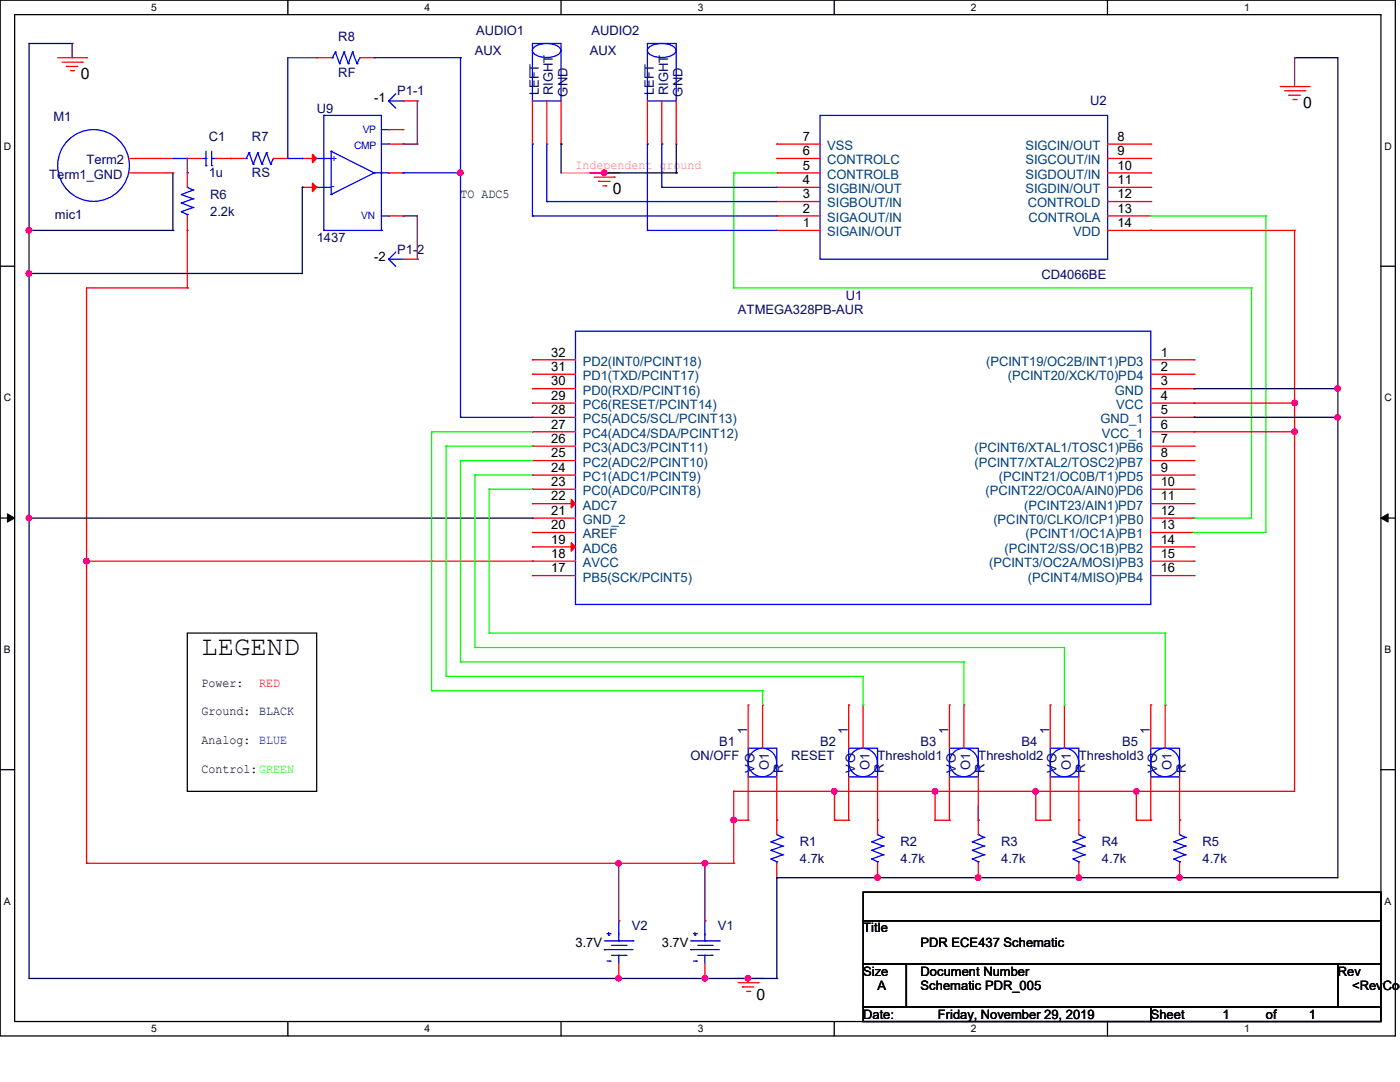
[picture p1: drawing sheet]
<svg xmlns="http://www.w3.org/2000/svg" width="279mm" height="216mm" viewBox="0 0 279 216" stroke-linecap="round" stroke-linejoin="round" font-family="sans-serif">
<path d="M0 0h278.5v206.7h-278.5zM2.9 2.9h272.7v200.9h-272.7z" fill="none" stroke="#000" stroke-width=".25"/>
<g fill="#fff">
<path d="M30.2 .3h1.1v2.3h-1.1z"/>
<path d="M30.2 204.1h1.1v2.3h-1.1z"/>
</g>
<path d="M57.4 0v2.9M57.4 203.8v2.9" fill="none" stroke="#000" stroke-width=".25"/>
<g fill="#fff">
<path d="M84.7 .3h1.1v2.3h-1.1z"/>
<path d="M84.7 204.1h1.1v2.3h-1.1z"/>
</g>
<path d="M112 0v2.9M112 203.8v2.9" fill="none" stroke="#000" stroke-width=".25"/>
<g fill="#fff">
<path d="M139.2 .3h1.1v2.3h-1.1z"/>
<path d="M139.2 204.1h1.1v2.3h-1.1z"/>
</g>
<path d="M166.5 0v2.9M166.5 203.8v2.9" fill="none" stroke="#000" stroke-width=".25"/>
<g fill="#fff">
<path d="M193.8 .3h1.1v2.3h-1.1z"/>
<path d="M193.8 204.1h1.1v2.3h-1.1z"/>
</g>
<path d="M221 0v2.9M221 203.8v2.9" fill="none" stroke="#000" stroke-width=".25"/>
<g fill="#fff">
<path d="M248.3 .3h1.1v2.3h-1.1z"/>
<path d="M248.3 204.1h1.1v2.3h-1.1z"/>
<path d="M.8 28h1.4v2.3h-1.4z"/>
<path d="M276.3 28h1.4v2.3h-1.4z"/>
<path d="M.8 78.2h1.4v2.3h-1.4z"/>
<path d="M276.3 78.2h1.4v2.3h-1.4z"/>
</g>
<path d="M0 53.1h2.9M275.6 53.1h2.9" fill="none" stroke="#000" stroke-width=".25"/>
<g fill="#fff">
<path d="M.8 128.5h1.3v2.2h-1.3z"/>
<path d="M276.3 128.5h1.3v2.2h-1.3z"/>
</g>
<path d="M0 103.4h2.9M275.6 103.4h2.9" fill="none" stroke="#000" stroke-width=".25"/>
<path d="M1.5 102.5l1.4 .9-1.4 .8zM275.6 103.4l1.4-.9v1.7z" fill="#000" stroke="#000" stroke-width=".2"/>
<g fill="#fff">
<path d="M.8 178.7h1.3v2.2h-1.3z"/>
<path d="M276.3 178.7h1.3v2.2h-1.3z"/>
</g>
<path d="M37.4 126.3h25.8v31.6h-25.8zM0 153.6h2.9M275.6 153.6h2.9M172.3 178h103.3v5.7h-103.3zM172.3 183.7h103.3v8.7h-103.3zM172.3 192.4h8.6v8.6h-8.6zM180.9 192.4h86.1v8.6h-86.1zM267 192.4h8.6v8.6h-8.6zM172.3 201h57.4v2.8h-57.4zM229.7 201h45.9v2.8h-45.9z" fill="none" stroke="#000" stroke-width=".25"/>
<g fill="none" stroke="#f00" stroke-width=".25">
<path d="M11.5 11.5h5.8M12.4 12.4h4M13.3 13.3h.1M13.3 13.3h2.2M14.1 14.1h.6M14.7 14.1h.1M16.4 12.4h.1M17.3 11.5h.1M63.2 11.5h.1M63.2 11.5h2.9M71.8 11.5h2.9M74.7 11.5h.1"/>
<path d="M255.5 17.3h5.7M256.4 18.1h4M257.2 19h.1M257.2 19h2.3M258.1 19.9h.6M258.7 19.9h.1M260.4 18.1h.1M261.2 17.3h.1M25.9 34.5h8.6M25.9 31.6h8.6M34.5 34.5h.1M34.5 31.6h.1"/>
<path d="M37.4 31.6h.1M37.4 34.5h.1M37.4 31.6h2.8M37.4 34.5v2.9M43.1 31.6h5.8M46 31.6h.1M54.6 31.6h2.8M57.4 31.6h.1M60.3 31.6h.1M60.3 37.4h.1M60.3 31.6h2.9M60.3 37.4h2.9"/>
<path d="M77.6 34.5h2.8M77.6 28.7h2.8M77.6 25.9h2.8M80.4 34.5h.1M80.4 28.7h.1M80.4 25.9h.1M80.4 20.2h2.9M83.3 20.2h.1M106.3 28.7h.1M106.3 20.2v8.5M109.1 28.7h.1M109.1 20.2v8.5"/>
<path d="M112 28.7h.1M112 20.2v8.5M117.7 34.5h5.8M118.6 35.3h4M119.5 36.2h.1M119.5 36.2h2.3M120.3 37.1h.6M120.9 37.1h.1M122.6 35.3h.1M123.5 34.5h.1M129.2 28.7h.1M129.2 20.2v8.5"/>
<path d="M132.1 28.7h.1M132.1 20.2v8.5M135 28.7h.1M135 20.2v8.5M155 37.4h.1M155 34.5h.1M155 31.6h.1M155 28.7h.1M155 34.5h8.7M155 31.6h8.7M155 28.7h8.7M155 37.4h8.7"/>
<path d="M221.1 34.5h8.6M221.1 31.6h8.6M221.1 28.7h8.6M221.1 37.4h8.6M229.7 28.7h.1M229.7 31.6h.1M229.7 34.5h.1M229.7 37.4h.1M37.4 46h.1M37.4 57.4h.1M37.4 43.1v14.3M37.4 57.4h-20.1v114.9"/>
<path d="M77.6 43.1h2.8M80.4 43.1h.1M80.4 51.7h2.9M83.3 51.7h.1M155 46h.1M155 43.1h.1M155 40.2h.1M155 43.1h8.7M155 46h8.7M155 40.2h8.7M221.1 43.1h8.6M221.1 46h37.3"/>
<path d="M221.1 40.2h8.6M229.7 40.2h.1M229.7 43.1h.1M229.7 46h.1M258.4 46h.1M258.4 46v111.9h-112M106.3 77.6h.1M106.3 74.7h.1M106.3 71.8h.1M106.3 71.8h8.6M106.3 74.7h8.6M106.3 77.6h8.6"/>
<path d="M229.7 71.8h8.6M229.7 74.7h8.6M229.7 77.6h8.6M238.3 71.8h.1M238.3 74.7h.1M238.3 77.6h.1M106.3 97.6h.1M106.3 94.8h.1M106.3 91.9h.1M106.3 89h.1M106.3 86.1h.1M106.3 83.3h.1"/>
<path d="M106.3 80.4h.1M106.3 80.4h8.6M106.3 83.3h8.6M106.3 86.1h8.6M106.3 89h8.6M106.3 91.9h8.6M106.3 94.8h8.6M106.3 97.6h8.6M229.7 80.4h28.7M229.7 83.3h8.6M229.7 86.1h28.7M229.7 89h8.6"/>
<path d="M229.7 91.9h8.6M229.7 94.8h8.6M229.7 97.6h8.6M238.3 80.4h.1M238.3 83.3h.1M238.3 86.1h.1M238.3 89h.1M238.3 91.9h.1M238.3 94.8h.1M238.3 97.6h.1M258.4 86.1h.1M258.4 80.4h.1"/>
<path d="M17.3 112h.1M17.3 112h97.6M106.3 114.9h.1M106.3 112h.1M106.3 109.1h.1M106.3 106.3h.1M106.3 103.4h.1M106.3 100.5h.1M106.3 100.5h8.6M106.3 103.4h8.6M106.3 106.3h8.6M106.3 109.1h8.6"/>
<path d="M106.3 114.9h8.6M229.7 100.5h8.6M229.7 103.4h8.6M229.7 106.3h8.6M229.7 109.1h8.6M229.7 112h8.6M229.7 114.9h8.6M238.3 100.5h.1M238.3 103.4h.1M238.3 106.3h.1M238.3 109.1h.1M238.3 112h.1"/>
<path d="M238.3 114.9h.1M146.4 157.9h.1M146.4 157.9v14.4M149.3 140.7h.1M149.3 140.7v8.6M149.3 155v8.7M152.2 140.7h.1M152.2 140.7v8.6M155 155v11.5M166.5 157.9h.1M166.5 157.9v5.8M169.4 140.7h.1"/>
<path d="M169.4 140.7v8.6M169.4 155v8.7M172.3 140.7h.1M172.3 140.7v8.6M175.1 155v11.5M186.6 157.9h.1M186.6 157.9v5.8M189.5 140.7h.1M189.5 140.7v8.6M189.5 155v8.7M192.4 140.7h.1M192.4 140.7v8.6"/>
<path d="M195.2 155v11.5M206.7 157.9h.1M206.7 157.9v5.8M209.6 140.7h.1M209.6 140.7v8.6M209.6 155v8.7M212.4 140.7h.1M212.4 140.7v8.6M215.3 155v11.5M226.8 157.9h.1M226.8 157.9v5.8M229.7 140.7h.1"/>
<path d="M229.7 140.7v8.6M229.7 155v8.7M232.5 140.7h.1M232.5 140.7v8.6M235.4 155v11.5M17.3 172.3h.1M17.3 172.3h129.1M123.5 172.3h.1M140.7 172.3h.1M146.4 163.7h.1M146.4 172.3h.1M146.4 163.7h2.9"/>
<path d="M149.3 163.7h.1M155 163.7h.1M155 175.1h.1M155 172.3v2.8M166.5 163.7h.1M166.5 163.7h2.9M169.4 163.7h.1M175.1 163.7h.1M175.1 175.1h.1M175.1 172.3v2.8M186.6 163.7h.1M186.6 163.7h2.9"/>
<path d="M189.5 163.7h.1M195.2 163.7h.1M195.2 175.1h.1M195.2 172.3v2.8M206.7 163.7h.1M206.7 163.7h2.9M209.6 163.7h.1M215.3 163.7h.1M215.3 175.1h.1M215.3 172.3v2.8M226.8 163.7h.1M226.8 163.7h2.9"/>
<path d="M229.7 163.7h.1M235.4 163.7h.1M235.4 175.1h.1M235.4 172.3v2.8M123.5 183.7h.1M123.5 195.2h.1M123.5 192.4v2.8M140.7 183.7h.1M140.7 195.2h.1M140.7 192.4v2.8M146.4 195.2h5.8M147.3 196.1h4"/>
<path d="M148.2 196.9h.1M148.2 196.9h2.3M149 197.8h.6M149.6 197.8h.1M151.3 196.1h.1M152.2 195.2h.1"/>
</g>
<g fill="none" stroke="#00f" stroke-width=".25">
<path d="M57.4 11.5v20.1M66.1 11.5h.2M66.3 11.5h.1M66.9 10.4h.1M66.9 10.4l-.6 1.1M66.9 10.4l.9 2.3M67.8 12.7h.1M68.7 10.4h.1M68.7 10.4l-.9 2.3M68.7 10.4l.8 2.3M69.5 12.7h.1M70.4 10.4h.1"/>
<path d="M70.4 10.4l-.9 2.3M70.4 10.4l.8 2.3M71.2 12.7h.1M71.8 11.5h.1M71.8 11.5l-.6 1.2M74.7 11.5h17.2M79 18.7l-1.4 1.5M91.9 11.5h.1M91.9 11.5v71.8M106.3 8.7h5.7v11.5h-5.7zM106.6 9.4a4.7 4.7 0 0 1 4.9 0 .94 .94 0 0 1 .4 1 .94 .94 0 0 1-.8 .7 4.3 4.3 0 0 1-4.7-.7l-.1-.3zM129.2 8.7h5.8v11.5h-5.8z"/>
<path d="M129.6 9.4a4.7 4.7 0 0 1 4.9 0 .94 .94 0 0 1 .4 1 .94 .94 0 0 1-.8 .7 4.4 4.4 0 0 1-4.8-.7l-.1-.3zM34.5 31.6h2.9M36.2 38.8h.1M36.2 38.8l2.3 .9M37.4 37.4h.1M37.4 31.6h.1M37.4 37.4l1.1 .5M38.5 39.7h.1M38.5 37.9h.1M38.5 39.7l-2.3 .8M38.5 37.9l-2.3 .9M40.2 31.6h.9"/>
<path d="M41.1 33.1h.1M41.1 31.6h.1M41.1 30.2v2.9M42.2 33.1h.1M42.2 31.6h.9M42.2 30.2v2.9M43.1 31.6h.1M48.9 31.6h.2M49.1 31.6h.1M49.7 30.5h.1M49.7 30.5l-.6 1.1M49.7 30.5l.8 2.3"/>
<path d="M50.5 32.8h.1M51.4 30.5h.1M51.4 30.5l-.9 2.3M51.4 30.5l.9 2.3M52.3 32.8h.1M53.2 30.5h.1M53.2 30.5l-.9 2.3M53.2 30.5l.8 2.3M54 32.8h.1M54.6 31.6h.1M54.6 31.6l-.6 1.2M57.4 31.6h.1"/>
<path d="M57.4 31.6h2.9M60.3 31.6h.1M63.2 37.4h.1M63.2 31.6h.1M63.2 31.6h2.9M63.2 37.4h2.9M64.6 23h.1M64.6 23h11.5v23M64.6 23v23M66.1 30.2h.1M66.1 38.8h.1M66.1 30.2v8.6"/>
<path d="M66.1 30.2l8.6 4.3M74.7 34.5h.1M74.7 34.5h2.9M74.7 34.5l-8.6 4.3M76.1 28.7h1.5M76.1 25.9h1.5M77.6 20.2h.1M77.6 34.5h.1M77.6 28.7h.1M77.6 25.9h.1M77.6 20.2l1.4 1.4M77.6 20.2h2.8"/>
<path d="M80.4 20.2h.1M80.4 34.5h.1M80.4 34.5h11.5M91.9 34.5h.1M106.3 28.7h.1M106.3 28.7v14.4M109.1 28.7v11.5M129.2 28.7h.1M129.2 28.7v17.3M132.1 28.7h.1M132.1 37.4h.1M132.1 37.4h22.9"/>
<path d="M132.1 28.7v8.7M163.7 23h57.4v28.7h-57.4zM36.2 42.2h.1M36.2 40.5h.1M36.2 42.2l1.2 .6M36.2 40.5l2.3 .9M37.4 42.8h.1M37.4 42.8v.3M38.5 41.4h.1M38.5 41.4l-2.3 .8M64.6 46h.1M64.6 46h11.5"/>
<path d="M76.1 46h.1M76.1 43.1h1.5M77.6 43.1h.1M77.6 51.7h.1M77.6 51.7l1.4 1.5M77.6 51.7h2.8M79 50.3l-1.4 1.4M80.4 51.7h.1M106.3 43.1h.1M106.3 43.1h48.7M109.1 40.2h.1M109.1 40.2h45.9"/>
<path d="M129.2 46h.1M129.2 46h25.8M114.9 66.1h114.8v54.5h-114.8zM91.9 83.3h.1M91.9 83.3h14.4M149.3 149.3h5.7v5.7h-5.7zM169.4 149.3h5.7v5.7h-5.7zM189.5 149.3h5.7v5.7h-5.7zM209.6 149.3h5.7v5.7h-5.7zM229.7 149.3h5.7v5.7h-5.7zM153.9 171.4h.1M153.9 169.7h.1"/>
<path d="M153.9 168h.1M153.9 171.4l1.1 .6M153.9 169.7l2.3 .9M153.9 168l2.3 .8M155 166.5h.1M155 172h.1M155 166.5l1.2 .6M155 172v.3M156.2 170.6h.1M156.2 168.8h.1M156.2 167.1h.1M156.2 170.6l-2.3 .8"/>
<path d="M156.2 168.8l-2.3 .9M156.2 167.1l-2.3 .9M174 171.4h.1M174 169.7h.1M174 168h.1M174 171.4l1.1 .6M174 169.7l2.3 .9M174 168l2.3 .8M175.1 166.5h.1M175.1 172h.1M175.1 166.5l1.2 .6M175.1 172v.3"/>
<path d="M176.3 170.6h.1M176.3 168.8h.1M176.3 167.1h.1M176.3 170.6l-2.3 .8M176.3 168.8l-2.3 .9M176.3 167.1l-2.3 .9M194.1 171.4h.1M194.1 169.7h.1M194.1 168h.1M194.1 171.4l1.1 .6M194.1 169.7l2.3 .9M194.1 168l2.3 .8"/>
<path d="M195.2 166.5h.1M195.2 172h.1M195.2 166.5l1.2 .6M195.2 172v.3M196.4 170.6h.1M196.4 168.8h.1M196.4 167.1h.1M196.4 170.6l-2.3 .8M196.4 168.8l-2.3 .9M196.4 167.1l-2.3 .9M214.2 171.4h.1M214.2 169.7h.1"/>
<path d="M214.2 168h.1M214.2 171.4l1.1 .6M214.2 169.7l2.3 .9M214.2 168l2.3 .8M215.3 166.5h.1M215.3 172h.1M215.3 166.5l1.2 .6M215.3 172v.3M216.5 170.6h.1M216.5 168.8h.1M216.5 167.1h.1M216.5 170.6l-2.3 .8"/>
<path d="M216.5 168.8l-2.3 .9M216.5 167.1l-2.3 .9M234.3 171.4h.1M234.3 169.7h.1M234.3 168h.1M234.3 171.4l1.1 .6M234.3 169.7l2.3 .9M234.3 168l2.3 .8M235.4 166.5h.1M235.4 172h.1M235.4 166.5l1.2 .6M235.4 172v.3"/>
<path d="M236.6 170.6h.1M236.6 168.8h.1M236.6 167.1h.1M236.6 170.6l-2.3 .8M236.6 168.8l-2.3 .9M236.6 167.1l-2.3 .9M120.6 189.5h.1M120.6 189.5h5.7M120.6 187.7h5.7M121.2 186.3h.6M121.2 191.8h.6M121.5 186.6h.1"/>
<path d="M121.5 186.1v.5M121.8 186.3h.1M121.8 191.8h.1M122 188.6h2.9M122 190.6h2.9M123.5 187.7h.1M123.5 190.6h.1M123.5 183.7h.1M123.5 183.7v4M123.5 190.6v1.8M124.9 188.6h.1M124.9 190.6h.1"/>
<path d="M126.3 187.7h.1M137.8 189.5h.1M137.8 189.5h5.8M137.8 187.7h5.8M138.4 186.3h.6M138.4 191.8h.6M138.7 186.6h.1M138.7 186.1v.5M139 186.3h.1M139 191.8h.1M139.3 188.6h2.8M139.3 190.6h2.8"/>
<path d="M140.7 187.7h.1M140.7 190.6h.1M140.7 183.7h.1M140.7 183.7v4M140.7 190.6v1.8M142.1 188.6h.1M142.1 190.6h.1M143.6 187.7h.1"/>
<circle cx="18.7" cy="33" r="7.2"/>
<circle cx="152.1" cy="152.1" r="2.84"/>
<circle cx="172.2" cy="152.1" r="2.85"/>
<circle cx="192.4" cy="152.1" r="2.85"/>
<circle cx="212.4" cy="152.1" r="2.84"/>
<circle cx="232.5" cy="152.1" r="2.85"/>
</g>
<g fill="#f00" stroke="#f00" stroke-width=".25">
<path d="M114 108.3l.9 .8-.9 .9z"/>
<path d="M114 99.7l.9 .8-.9 .8z"/>
<path d="M62.4 30.8l.8 .8-.8 .9z"/>
<path d="M62.4 36.5l.8 .9-.8 .8z"/>
</g>
<g fill="none" stroke="#800040" stroke-width=".25">
<path d="M14.4 11.5h.1M14.4 8.7v2.8M57.4 11.5h.1M57.4 11.5h5.8M258.4 11.5h.1M258.4 11.5v5.8M37.4 34.5h.1M37.4 31.6v2.9M80.4 28.7h2.9M83.3 28.7h.1M83.3 20.2h.1M83.3 20.2v8.5"/>
<path d="M80.4 43.1h.1M80.4 43.1h2.9v8.6M83.3 51.7h.1M123.5 172.3h.1M123.5 172.3v11.4M140.7 172.3h.1M140.7 172.3v11.4M195.2 163.7h.1M195.2 160.8v2.9"/>
</g>
<g fill="none" stroke="#000040" stroke-width=".25">
<path d="M14.4 8.7h.1M14.4 8.7h-8.6v37.3M258.4 11.5h.1M258.4 11.5h8.6v66.1M34.5 34.5v11.5M60.3 37.4h.1M60.3 37.4v17.2h-54.5M112 28.7h.1M112 28.7v5.8M120.6 34.5h14.4M135 34.5h.1M135 28.7v5.8"/>
<path d="M5.8 46h.1M5.8 54.6h.1M5.8 54.6v140.6h149.2M5.8 46h28.7M34.5 46h.1M238.3 77.6h.1M238.3 77.6h28.7M267 77.6h.1M238.3 83.3h.1M238.3 83.3h28.7M267 83.3h.1M267 83.3v91.8h-112"/>
<path d="M5.8 103.4h.1M5.8 103.4h100.5M155 175.1h.1M155 175.1v20.1M175.1 175.1h.1M195.2 175.1h.1M215.3 175.1h.1M235.4 175.1h.1M123.5 195.2h.1M149.3 195.2h.1M155 195.2h.1"/>
</g>
<g fill="#f0f" stroke="#f0f" stroke-width=".25">
<circle cx="123.4" cy="195.2" r=".55"/>
<circle cx="5.8" cy="46" r=".55"/>
<circle cx="5.8" cy="54.6" r=".55"/>
<circle cx="17.3" cy="112" r=".56"/>
<circle cx="267" cy="77.5" r=".55"/>
<circle cx="123.4" cy="172.3" r=".55"/>
<circle cx="91.9" cy="34.5" r=".55"/>
<circle cx="258.4" cy="86.1" r=".55"/>
<circle cx="258.4" cy="80.4" r=".55"/>
<circle cx="267" cy="83.3" r=".55"/>
<circle cx="120.6" cy="34.5" r=".55"/>
<circle cx="186.6" cy="157.9" r=".55"/>
<circle cx="166.5" cy="157.9" r=".55"/>
<circle cx="226.8" cy="157.9" r=".55"/>
<circle cx="206.7" cy="157.9" r=".55"/>
<circle cx="175.1" cy="175.1" r=".56"/>
<circle cx="215.3" cy="175.1" r=".55"/>
<circle cx="195.2" cy="175.1" r=".55"/>
<circle cx="235.4" cy="175.1" r=".55"/>
<circle cx="5.8" cy="103.4" r=".55"/>
<circle cx="140.7" cy="172.3" r=".55"/>
<circle cx="146.4" cy="163.6" r=".56"/>
<circle cx="140.7" cy="195.2" r=".55"/>
<circle cx="149.3" cy="195.2" r=".55"/>
</g>
<path d="M5.8 54.6h.1M5.8 46v8.6M267 77.6h.1M267 77.6v5.7" fill="none" stroke="#008000" stroke-width=".25"/>
<g fill="none" stroke="#0f0" stroke-width=".25">
<path d="M146.4 34.5h.1M146.4 34.5h8.6M146.4 34.5v22.9M146.4 57.4h.1M146.4 57.4h103.4M229.7 43.1h.1M229.7 43.1h22.9M249.8 57.4h.1M249.8 57.4v46h-11.5M252.6 43.1h.1M252.6 43.1v63.2h-14.3M86.1 86.1h.1"/>
<path d="M86.1 86.1v51.7M86.1 86.1h20.2M89 89h.1M89 89h17.3M89 89v46M91.9 91.9h.1M91.9 91.9v40.2M91.9 91.9h14.4M94.8 94.8h.1M94.8 94.8h11.5M94.8 94.8v34.4M97.6 97.6h.1"/>
<path d="M97.6 97.6v28.7M97.6 97.6h8.7M238.3 106.3h.1M238.3 103.4h.1M86.1 137.8h.1M86.1 137.8h66.1M89 135h.1M89 135h83.3v5.7M91.9 132.1h.1M91.9 132.1h100.5M94.8 129.2h.1M94.8 129.2h117.6v11.5"/>
<path d="M97.6 126.3h.1M97.6 126.3h134.9M152.2 137.8h.1M152.2 137.8v2.9M192.4 132.1h.1M192.4 132.1v8.6M232.5 126.3h.1M232.5 126.3v14.4M172.3 140.7h.1M212.4 140.7h.1"/>
</g>
<path d="M112 34.5h8.6M120.6 34.5h.1" fill="none" stroke="#f0f" stroke-width=".25"/>
<text font-size="5.4" x="40.2" y="130.7">LEGEND</text>
<g font-size="3.1">
<text x="16.1" y="15.7">0</text>
<text x="260.1" y="21.5">0</text>
<text x="122.3" y="38.7">0</text>
<text x="151" y="199.5">0</text>
</g>
<g font-size="2.6" fill="#000080">
<text x="67.5" y="8.1">R8</text>
<text x="94.8" y="11">AUX</text>
<text x="95" y="7">AUDIO1</text>
<text x="117.7" y="11">AUX</text>
<text x="118" y="7">AUDIO2</text>
<text x="67.5" y="15.3">RF</text>
<text x="63.2" y="22.5">U9</text>
<text x="79.2" y="19">P1-1</text>
<text x="107.5" y="19" transform="rotate(-90 107.5 19)">LEFT</text>
<text x="110.4" y="19" transform="rotate(-90 110.4 19)">RIGHT</text>
<text x="113.2" y="19.3" transform="rotate(-90 113.2 19.3)">GND</text>
<text x="130.5" y="19" transform="rotate(-90 130.5 19)">LEFT</text>
<text x="133.3" y="19" transform="rotate(-90 133.3 19)">RIGHT</text>
<text x="136.2" y="19.3" transform="rotate(-90 136.2 19.3)">GND</text>
<text x="217.6" y="21">U2</text>
<text x="10.7" y="24.2">M1</text>
<text x="41.7" y="28.2">C1</text>
<text x="50.3" y="28.2">R7</text>
<text x="9.8" y="35.7">Term1_GND</text>
<text x="17.3" y="32.8">Term2</text>
<text x="41.7" y="35.4">1u</text>
<text x="50.3" y="35.4">RS</text>
<text x="42" y="39.7">R6</text>
<text x="11" y="43.7">mic1</text>
<text x="42" y="43.1">2.2k</text>
<text x="63.2" y="48.3">1437</text>
<text x="79.2" y="50.6">P1-2</text>
<text x="168.8" y="59.8">U1</text>
<text x="207.9" y="55.8">CD4066BE</text>
<text x="147.3" y="62.7">ATMEGA328PB-AUR</text>
<text x="143.6" y="148.8">B1</text>
<text x="149.1" y="146.4" transform="rotate(-90 149.1 146.4)">1</text>
<text x="163.7" y="148.8">B2</text>
<text x="169.2" y="146.4" transform="rotate(-90 169.2 146.4)">1</text>
<text x="183.7" y="148.8">B3</text>
<text x="189.3" y="146.4" transform="rotate(-90 189.3 146.4)">1</text>
<text x="203.8" y="148.8">B4</text>
<text x="209.4" y="146.4" transform="rotate(-90 209.4 146.4)">1</text>
<text x="223.9" y="148.8">B5</text>
<text x="229.5" y="146.4" transform="rotate(-90 229.5 146.4)">1</text>
<text x="137.8" y="151.6">ON/OFF</text>
<text x="150.6" y="154.2" transform="rotate(-90 150.6 154.2)">VO</text>
<text x="153.4" y="153.6" transform="rotate(-90 153.4 153.6)">O1</text>
<text x="156.3" y="154.2" transform="rotate(-90 156.3 154.2)">R</text>
<text x="157.9" y="151.6">RESET</text>
<text x="170.6" y="154.2" transform="rotate(-90 170.6 154.2)">VO</text>
<text x="173.5" y="153.6" transform="rotate(-90 173.5 153.6)">O1</text>
<text x="175.1" y="151.6">Threshold1</text>
<text x="176.4" y="154.2" transform="rotate(-90 176.4 154.2)">R</text>
<text x="190.8" y="154.2" transform="rotate(-90 190.8 154.2)">VO</text>
<text x="193.6" y="153.6" transform="rotate(-90 193.6 153.6)">O1</text>
<text x="195.2" y="151.6">Threshold2</text>
<text x="196.5" y="154.2" transform="rotate(-90 196.5 154.2)">R</text>
<text x="210.8" y="154.2" transform="rotate(-90 210.8 154.2)">VO</text>
<text x="213.7" y="153.6" transform="rotate(-90 213.7 153.6)">O1</text>
<text x="215.3" y="151.6">Threshold3</text>
<text x="216.6" y="154.2" transform="rotate(-90 216.6 154.2)">R</text>
<text x="230.9" y="154.2" transform="rotate(-90 230.9 154.2)">VO</text>
<text x="233.8" y="153.6" transform="rotate(-90 233.8 153.6)">O1</text>
<text x="236.7" y="154.2" transform="rotate(-90 236.7 154.2)">R</text>
<text x="159.6" y="168.9">R1</text>
<text x="159.6" y="172.3">4.7k</text>
<text x="179.7" y="168.9">R2</text>
<text x="179.7" y="172.3">4.7k</text>
<text x="199.8" y="168.9">R3</text>
<text x="199.8" y="172.3">4.7k</text>
<text x="219.9" y="168.9">R4</text>
<text x="219.9" y="172.3">4.7k</text>
<text x="240" y="168.9">R5</text>
<text x="240" y="172.3">4.7k</text>
<text x="126.1" y="185.5">V2</text>
<text x="143.3" y="185.5">V1</text>
</g>
<g font-size="2.6">
<text x="74.7" y="20.4">-1</text>
<text x="160.2" y="28.1">7</text>
<text x="223.1" y="28.1">8</text>
<text x="160.2" y="33.9">5</text>
<text x="160.2" y="31">6</text>
<text x="223.1" y="31">9</text>
<text x="223.1" y="33.9">10</text>
<text x="91.9" y="39.5">TO ADC5</text>
<text x="160.2" y="39.6">3</text>
<text x="160.2" y="36.7">4</text>
<text x="223.1" y="36.7">11</text>
<text x="223.1" y="39.6">12</text>
<text x="160.2" y="45.3">1</text>
<text x="160.2" y="42.5">2</text>
<text x="223.1" y="42.5">13</text>
<text x="223.1" y="45.3">14</text>
<text x="74.7" y="52">-2</text>
<text x="110" y="71.2">32</text>
<text x="231.6" y="71.2">1</text>
<text x="110" y="76.9">30</text>
<text x="110" y="74">31</text>
<text x="231.6" y="74">2</text>
<text x="231.6" y="76.9">3</text>
<text x="110" y="82.6">28</text>
<text x="110" y="79.8">29</text>
<text x="231.6" y="79.8">4</text>
<text x="231.6" y="82.6">5</text>
<text x="110" y="88.4">26</text>
<text x="110" y="85.5">27</text>
<text x="231.6" y="85.5">6</text>
<text x="231.6" y="88.4">7</text>
<text x="110" y="94.1">24</text>
<text x="110" y="91.3">25</text>
<text x="231.6" y="91.3">8</text>
<text x="231.6" y="94.1">9</text>
<text x="110" y="99.9">22</text>
<text x="110" y="97">23</text>
<text x="231.6" y="97">10</text>
<text x="231.6" y="99.9">11</text>
<text x="110" y="105.6">20</text>
<text x="110" y="102.7">21</text>
<text x="231.6" y="102.7">12</text>
<text x="231.6" y="105.6">13</text>
<text x="110" y="111.3">18</text>
<text x="110" y="108.5">19</text>
<text x="231.6" y="108.5">14</text>
<text x="231.6" y="111.3">15</text>
<text x="110" y="114.2">17</text>
<text x="231.6" y="114.2">16</text>
<text x="40.2" y="137">Power:</text>
<text x="40.2" y="142.7">Ground: BLACK</text>
<text x="40.2" y="148.5">Analog: BLUE</text>
<text x="40.2" y="154.3">Control:GREEN</text>
<text x="114.8" y="188.9">3.7V</text>
<text x="132.1" y="188.9">3.7V</text>
<text x="172.3" y="186.1">Title</text>
<text x="183.7" y="188.9">PDR ECE437 Schematic</text>
<text x="172.3" y="194.7">Size</text>
<text x="175.1" y="197.6">A</text>
<text x="183.7" y="194.7">Document Number</text>
<text x="183.7" y="197.6">Schematic PDR_005</text>
<text x="267" y="194.7">Rev</text>
<text x="269.8" y="197.6">&lt;RevCod</text>
<text x="172.3" y="203.3">Date:</text>
<text x="187.2" y="203.3">Friday, November 29, 2019</text>
<text x="229.7" y="203.3">Sheet</text>
<text x="244" y="203.3">1</text>
<text x="252.6" y="203.3">of</text>
<text x="261.2" y="203.3">1</text>
</g>
<g font-size="2.6" fill="#004080">
<text x="165.1" y="29.9">VSS</text>
<text x="204.6" y="29.9">SIGCIN/OUT</text>
<text x="165.1" y="35.7">CONTROLB</text>
<text x="165.1" y="32.8">CONTROLC</text>
<text x="204.6" y="32.8">SIGCOUT/IN</text>
<text x="204.6" y="35.7">SIGDOUT/IN</text>
<text x="165.1" y="41.4">SIGBOUT/IN</text>
<text x="165.1" y="38.6">SIGBIN/OUT</text>
<text x="204.6" y="38.6">SIGDIN/OUT</text>
<text x="205.1" y="41.4">CONTROLD</text>
<text x="165.1" y="47.2">SIGAIN/OUT</text>
<text x="165.1" y="44.3">SIGAOUT/IN</text>
<text x="205.3" y="44.3">CONTROLA</text>
<text x="214.2" y="47.2">VDD</text>
<text x="116.3" y="75.9">PD1(TXD/PCINT17)</text>
<text x="116.3" y="73">PD2(INT0/PCINT18)</text>
<text x="196.8" y="73">(PCINT19/OC2B/INT1)PD3</text>
<text x="201.1" y="75.9">(PCINT20/XCK/T0)PD4</text>
<text x="116.3" y="81.6">PC6(RESET/PCINT14)</text>
<text x="116.3" y="78.7">PD0(RXD/PCINT16)</text>
<text x="222.5" y="78.7">GND</text>
<text x="222.8" y="81.6">VCC</text>
<text x="116.3" y="87.3">PC4(ADC4/SDA/PCINT12)</text>
<text x="116.3" y="84.5">PC5(ADC5/SCL/PCINT13)</text>
<text x="219.6" y="84.5">GND_1</text>
<text x="219.9" y="87.3">VCC_1</text>
<text x="116.3" y="96">PC1(ADC1/PCINT9)</text>
<text x="116.3" y="93.1">PC2(ADC2/PCINT10)</text>
<text x="116.3" y="90.2">PC3(ADC3/PCINT11)</text>
<text x="194.5" y="90.2">(PCINT6/XTAL1/TOSC1)PB6</text>
<text x="194.5" y="93.1">(PCINT7/XTAL2/TOSC2)PB7</text>
<text x="199.3" y="96">(PCINT21/OC0B/T1)PD5</text>
<text x="116.3" y="101.7">ADC7</text>
<text x="116.3" y="98.8">PC0(ADC0/PCINT8)</text>
<text x="196.7" y="98.8">(PCINT22/OC0A/AIN0)PD6</text>
<text x="204.4" y="101.7">(PCINT23/AIN1)PD7</text>
<text x="116.3" y="107.4">AREF</text>
<text x="116.3" y="104.6">GND_2</text>
<text x="198.2" y="104.6">(PCINT0/CLKO/ICP1)PB0</text>
<text x="204.7" y="107.4">(PCINT1/OC1A)PB1</text>
<text x="116.3" y="113.2">AVCC</text>
<text x="116.3" y="110.3">ADC6</text>
<text x="197.4" y="113.2">(PCINT3/OC2A/MOSI)PB3</text>
<text x="200.5" y="110.3">(PCINT2/SS/OC1B)PB2</text>
<text x="116.3" y="116">PB5(SCK/PCINT5)</text>
<text x="205.1" y="116">(PCINT4/MISO)PB4</text>
</g>
<text font-size="2.6" fill="#f0f" x="114.8" y="33.7">Independent ground</text>
<text font-size="2.6" fill="#f00" x="51.7" y="137">RED</text>
<g font-size="2.1">
<text x="30.2" y="2.2">5</text>
<text x="84.7" y="2.2">4</text>
<text x="139.2" y="2.2">3</text>
<text x="193.8" y="2.2">2</text>
<text x="248.3" y="2.2">1</text>
<text x=".8" y="29.8">D</text>
<text x="276.3" y="29.8">D</text>
<text x=".8" y="80.1">C</text>
<text x="276.3" y="80.1">C</text>
<text x=".8" y="130.3">B</text>
<text x="276.3" y="130.3">B</text>
<text x=".8" y="180.5">A</text>
<text x="276.3" y="180.5">A</text>
<text x="30.2" y="206">5</text>
<text x="84.7" y="206">4</text>
<text x="139.2" y="206">3</text>
<text x="193.8" y="206">2</text>
<text x="248.3" y="206">1</text>
</g>
<g font-size="2.1" fill="#00f">
<text x="70.7" y="29.7">CMP</text>
<text x="72.4" y="26.5">VP</text>
<text x="66.1" y="32.3">+</text>
<text x="66.1" y="37.8">-</text>
<text x="72.1" y="43.8">VN</text>
</g>
</svg>
